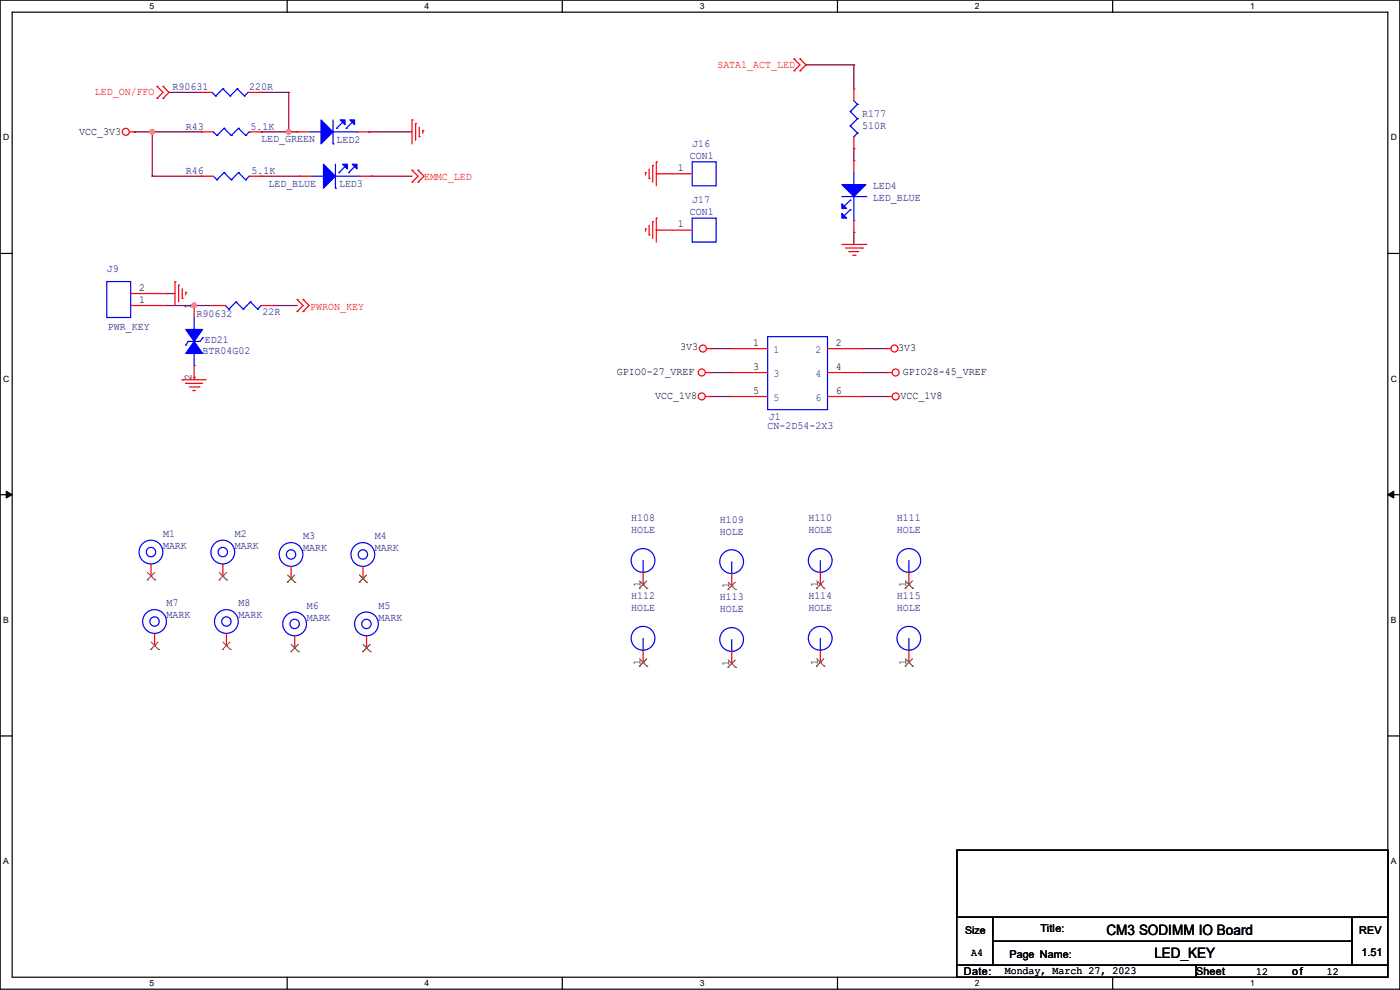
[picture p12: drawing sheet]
<svg xmlns="http://www.w3.org/2000/svg" width="297mm" height="210mm" viewBox="0 0 297 210" stroke-linecap="round" stroke-linejoin="round" font-family="sans-serif">
<path d="M0 0h297v209.8h-297zM2.6 2.6h291.8v204.7h-291.8z" fill="none" stroke="#000" stroke-width=".25"/>
<g fill="#fff">
<path d="M31.7 .3h1v2h-1z"/>
<path d="M31.7 207.6h1v1.9h-1z"/>
</g>
<path d="M60.9 0v2.6M60.9 207.3v2.5" fill="none" stroke="#000" stroke-width=".25"/>
<g fill="#fff">
<path d="M90.1 .3h1v2h-1z"/>
<path d="M90.1 207.6h1v1.9h-1z"/>
</g>
<path d="M119.3 0v2.6M119.3 207.3v2.5" fill="none" stroke="#000" stroke-width=".25"/>
<g fill="#fff">
<path d="M148.5 .3h.9v2h-.9z"/>
<path d="M148.5 207.6h.9v1.9h-.9z"/>
</g>
<path d="M177.7 0v2.6M177.7 207.3v2.5" fill="none" stroke="#000" stroke-width=".25"/>
<g fill="#fff">
<path d="M206.8 .3h1v2h-1z"/>
<path d="M206.8 207.6h1v1.9h-1z"/>
</g>
<path d="M236.1 0v2.6M236.1 207.3v2.5" fill="none" stroke="#000" stroke-width=".25"/>
<g fill="#fff">
<path d="M265.2 .3h1v2h-1z"/>
<path d="M265.2 207.6h1v1.9h-1z"/>
<path d="M.7 28.2h1.2v1.9h-1.2z"/>
<path d="M295.1 28.2h1.2v1.9h-1.2z"/>
<path d="M.7 79.3h1.2v2h-1.2z"/>
<path d="M295.1 79.3h1.2v2h-1.2z"/>
</g>
<path d="M0 53.8h2.6M294.4 53.8h2.6" fill="none" stroke="#000" stroke-width=".25"/>
<g fill="#fff">
<path d="M.7 130.5h1.2v2h-1.2z"/>
<path d="M295.1 130.5h1.1v2h-1.1z"/>
</g>
<path d="M0 104.9h2.6M294.4 104.9h2.6" fill="none" stroke="#000" stroke-width=".25"/>
<path d="M1.3 104.2l1.3 .7-1.3 .8zM294.4 104.9l1.3-.7v1.5z" fill="#000" stroke="#000" stroke-width=".21"/>
<g fill="#fff">
<path d="M.7 181.7h1.2v2h-1.2z"/>
<path d="M295.1 181.7h1.1v2h-1.1z"/>
</g>
<path d="M0 156.1h2.6M294.4 156.1h2.6M203 180.4h91.4v14.2h-91.4zM203 194.6h7.6v10.2h-7.6zM210.6 194.6h76.2v5.1h-76.2zM210.6 199.7h76.2v5.1h-76.2zM286.8 194.6h7.6v10.2h-7.6zM203 204.8h50.8v2.5h-50.8zM253.8 204.8h40.6v2.5h-40.6z" fill="none" stroke="#000" stroke-width=".25"/>
<g fill="none" stroke="#800040" stroke-width=".25">
<path d="M35.9 19.6h.1M35.9 19.6h6.6M55.2 19.6h.1M55.2 19.6h6.1M61.3 19.6h.1M61.3 19.6v8.4M171 13.8h.1M171 13.8h10.1M181.1 13.8h.1M181.1 13.8v5M28.5 28h.1M28.5 28h14.2"/>
<path d="M32.3 37.4h.1M32.3 28h.1M32.3 37.4h10.4M32.3 28v9.4M55.4 37.4h.1M55.4 28h.1M55.4 37.4h8.1M55.4 28h7.6M61.3 28h.1M78.3 28h.1M78.3 28h9.1M78.8 37.4h.1"/>
<path d="M78.8 37.4h8.6M181.1 31.5h.1M181.1 31.5v2.6M181.1 49.3h.1M181.1 49.3v2.6M35.3 64.8h.1M35.3 62.3h.1M35.3 64.8h10M35.3 62.3h1.8M41.2 64.8h.1M58 64.8h.1M58 64.8h5"/>
<path d="M150.7 79h.1M150.7 79h4.5M150.9 74h.1M150.9 74h4.3M183.2 79h.1M183.2 74h.1M183.2 79h5.1M183.2 74h4.8M41.2 80.1h.1M41.2 80.1v.5M150.7 84.1h.1M150.7 84.1h4.5"/>
<path d="M183.2 84.1h.1M183.2 84.1h5.1"/>
</g>
<g fill="#f0f" stroke="#f0f" stroke-width=".25">
<circle cx="41.2" cy="64.8" r=".49"/>
<circle cx="61.2" cy="28" r=".49"/>
<circle cx="32.3" cy="28" r=".49"/>
</g>
<g fill="none" stroke="#f00" stroke-width=".25">
<path d="M33.3 18.3h.1M33.3 18.3l1.3 1.3-1.3 1.3M34.6 18.3h.1M34.6 18.3l1.3 1.3-1.3 1.3M42.5 19.6h.1M42.5 19.6h2.5M52.6 19.6h2.6M55.2 19.6h.1M168.4 15h.1M168.4 12.5h.1M168.4 12.5l1.3 1.3-1.3 1.2M169.7 12.5h.1"/>
<path d="M169.7 15h.1M169.7 12.5l1.3 1.3-1.3 1.2M181.1 18.8h.1M181.1 18.8v2.6M27.5 28h1M28.5 28h.1M33.3 20.9h.1M34.6 20.9h.1M42.7 28h.1M42.7 37.4h.1M42.7 28h2.6M42.7 37.4h2.6"/>
<path d="M52.9 28h2.5M52.9 37.4h2.5M55.4 28h.1M55.4 37.4h.1M63 28h.1M63 28h2.6M63.5 37.4h.1M63.5 37.4h2.6M75.7 28h2.6M76.2 37.4h2.6M78.3 28h.1M78.8 37.4h.1"/>
<path d="M87.4 25.4h.1M87.4 38.7h.1M87.4 36.1h.1M87.4 25.4v5.1M87.4 36.1l1.3 1.3-1.3 1.3M88.2 26.2h.1M88.2 26.2v3.6M88.7 38.7h.1M88.7 36.1h.1M88.7 36.1l1.3 1.3-1.3 1.3M88.9 29h.1M88.9 27v2"/>
<path d="M89.7 27.7h.1M89.7 27.7v.5M136.9 36.6h.1M136.9 36.6v.5M137.7 37.9h.1M137.7 35.9v2M138.5 35.1h.1M138.5 35.1v3.6M139.2 34.3h.1M139.2 36.9h.1M139.2 34.3v5.1M139.2 36.9h7.7"/>
<path d="M181.1 31.5h.1M181.1 34.1h.1M181.1 29v2.5M181.1 34.1v2.5M37.1 59.7h.1M37.1 59.7v5.1M136.9 48.6h.1M136.9 48.6v.5M137.7 49.8h.1M137.7 47.8v2M138.5 47h.1M138.5 47v3.6"/>
<path d="M139.2 46.3h.1M139.2 48.8h.1M139.2 46.3v5.1M139.2 48.8h7.7M178.6 51.9h5.1M179.4 52.6h3.5M180.1 53.4h.1M180.1 53.4h2.1M180.9 54.1h.5M181.1 49.3h.1M181.1 46.8v2.5M181.4 54.1h.1"/>
<path d="M182.9 52.6h.1M183.7 51.9h.1M27.7 64.8h7.6M27.7 62.3h7.6M35.3 64.8h.1M35.3 62.3h.1M37.9 60.5h.1M37.9 60.5v3.6M38.7 63.3h.1M38.7 61.3v2M39.4 62h.1M39.4 62v.5"/>
<path d="M41.2 64.8h.1M41.2 64.8v2.6M41.2 77.5v2.6M45.3 64.8h.1M45.3 64.8h2.5M55.4 64.8h2.6M58 64.8h.1M63 66.1h.1M63 63.5h.1M63 63.5l1.3 1.3-1.3 1.3M64.3 66.1h.1M64.3 63.5h.1"/>
<path d="M64.3 63.5l1.3 1.3-1.3 1.3M149.6 79h1.1M149.9 74h1M150.7 79h.1M150.9 74h.1M155.2 74h.1M155.2 79h.1M155.2 79h7.7M155.2 74h7.7M175.6 79h7.6M175.6 74h7.6M183.2 74h.1"/>
<path d="M183.2 79h.1M188 74h.1M188 74h1M188.3 79h.1M188.3 79h1M38.7 80.6h.1M38.7 80.6h5M39.4 81.3h.1M39.4 81.3h3.6M40.2 82.1h2M40.9 82.8h.1M40.9 82.8h.5"/>
<path d="M41.2 80.1h.1M42.2 82.1h.1M149.6 84.1h1.1M150.7 84.1h.1M155.2 84.1h.1M155.2 84.1h7.7M175.6 84.1h7.6M183.2 84.1h.1M188.3 84.1h.1M188.3 84.1h1M32 119.7v2.5M47.3 119.7v2.5"/>
<path d="M32 122.2h.1M32.8 136.9h.1M32.8 134.4v2.5M47.3 122.2h.1M48 136.9h.1M48 134.4v2.5M61.8 122.7h.1M61.8 120.2v2.5M62.5 137.5h.1M62.5 134.9v2.6M77 122.7h.1M77 120.2v2.5"/>
<path d="M77.8 137.5h.1M77.8 134.9v2.6M136.4 124h.1M136.4 121.5v2.5M136.4 138v2.5M155.2 124.2h.1M155.2 121.7v2.5M155.2 138.2v2.6M174 124h.1M174 121.5v2.5M174 138v2.5M192.8 124h.1"/>
<path d="M192.8 121.5v2.5M192.8 138v2.5M136.4 140.5h.1M155.2 140.8h.1M174 140.5h.1M192.8 140.5h.1"/>
<circle cx="26.7" cy="28" r=".74"/>
<circle cx="148.9" cy="79" r=".74"/>
<circle cx="149.1" cy="73.9" r=".74"/>
<circle cx="189.8" cy="73.9" r=".74"/>
<circle cx="190" cy="79" r=".74"/>
<circle cx="148.9" cy="84.1" r=".74"/>
<circle cx="190" cy="84.1" r=".74"/>
</g>
<g fill="none" stroke="#00f" stroke-width=".25">
<path d="M45 19.6l.8 .8M47.3 18.8h.1M47.3 18.8l-1.5 1.6M47.3 18.8l1.5 1.6M50.3 18.8h.1M50.3 18.8l-1.5 1.6M50.3 18.8l1.6 1.6M52.6 19.6h.1M52.6 19.6l-.7 .8M45.3 28l.7 .7M45.3 37.4l.7 .7M45.8 20.4h.1"/>
<path d="M46 28.7h.1M46 38.1h.1M47.5 27.2h.1M47.5 36.6h.1M47.5 27.2l-1.5 1.5M47.5 27.2l1.6 1.5M47.5 36.6l-1.5 1.5M47.5 36.6l1.6 1.5M48.8 20.4h.1M49.1 28.7h.1M49.1 38.1h.1M50.6 27.2h.1"/>
<path d="M50.6 36.6h.1M50.6 27.2l-1.5 1.5M50.6 27.2l1.5 1.5M50.6 36.6l-1.5 1.5M50.6 36.6l1.5 1.5M51.9 20.4h.1M52.1 28.7h.1M52.1 38.1h.1M52.9 28h.1M52.9 37.4h.1M52.9 28l-.8 .7M52.9 37.4l-.8 .7"/>
<path d="M65.6 28h2.5M66.1 37.4h2.5M68.1 28h.1M68.6 37.4h.1M70.7 30.5h.1M70.7 25.4v5.1M70.7 28h5M71.2 39.9h.1M71.2 34.8v5.1M71.2 37.4h5M71.4 27.2h.1M71.9 36.6h.1"/>
<path d="M72.7 26l-1.3 1.2M73.2 35.3l-1.3 1.3M73.4 27.2h.1M74 36.6h.1M74.7 26l-1.3 1.2M75.2 35.3l-1.2 1.3M75.7 28h.1M76.2 37.4h.1M146.9 34.3h5v5.1h-5zM180.4 23.7h.1M180.4 26.7h.1M180.4 23.7l1.5 1.5"/>
<path d="M180.4 26.7l1.5 1.5M181.1 29h.1M181.1 39.2h.1M181.1 21.4l.8 .7M181.1 36.6v2.6M181.9 22.1h.1M181.9 25.2h.1M181.9 28.2h.1M181.9 22.1l-1.5 1.6M181.9 25.2l-1.5 1.5M181.9 28.2l-.8 .8M22.6 59.7h5.1v7.7h-5.1z"/>
<path d="M146.9 46.3h5v5.1h-5zM178.6 41.7h5.1M180.4 42.5h.1M180.4 44.5h.1M180.4 42.5l-1.3 1.2M180.4 44.5l-1.3 1.3M181.1 46.8h.1M181.1 41.7v5.1M183.7 41.7h.1M39.4 73.2h.1M39.9 72.4h.1M39.9 72.4l-.5 .8"/>
<path d="M41.2 69.9h.1M41.2 77.5h.1M41.2 67.4v2.5M41.2 75v2.5M43 71.7h.1M43 71.7l-.5 .7h-2.6M47.8 64.8l.8 .8M48.6 65.6h.1M50.1 64.1h.1M50.1 64.1l-1.5 1.5M50.1 64.1l1.5 1.5M51.6 65.6h.1"/>
<path d="M53.1 64.1h.1M53.1 64.1l-1.5 1.5M53.1 64.1l1.6 1.5M54.7 65.6h.1M55.4 64.8h.1M55.4 64.8l-.7 .8M162.9 71.4h12.7v15.5h-12.7zM136.4 118.9v2.6M155.2 119.2v2.5M174 118.9v2.6M192.8 118.9v2.6M136.4 121.5h.1"/>
<path d="M136.4 138h.1M136.4 135.4v2.6M155.2 138.2h.1M155.2 121.7h.1M155.2 135.7v2.5M174 138h.1M174 121.5h.1M174 135.4v2.6M192.8 121.5h.1M192.8 138h.1M192.8 135.4v2.6"/>
<circle cx="32" cy="117.1" r="2.52"/>
<circle cx="32" cy="117.1" r=".99"/>
<circle cx="47.3" cy="117.1" r="2.52"/>
<circle cx="47.3" cy="117.1" r=".99"/>
<circle cx="61.7" cy="117.6" r="2.52"/>
<circle cx="61.7" cy="117.6" r=".99"/>
<circle cx="77" cy="117.6" r="2.52"/>
<circle cx="77" cy="117.6" r=".99"/>
<circle cx="136.4" cy="118.9" r="2.52"/>
<circle cx="155.2" cy="119.1" r="2.52"/>
<circle cx="174" cy="118.9" r="2.52"/>
<circle cx="192.8" cy="118.9" r="2.52"/>
<circle cx="32.8" cy="131.8" r="2.52"/>
<circle cx="32.8" cy="131.8" r=".99"/>
<circle cx="48" cy="131.8" r="2.52"/>
<circle cx="48" cy="131.8" r=".99"/>
<circle cx="62.5" cy="132.4" r="2.52"/>
<circle cx="62.5" cy="132.4" r=".99"/>
<circle cx="77.7" cy="132.4" r="2.52"/>
<circle cx="77.7" cy="132.4" r=".99"/>
<circle cx="136.4" cy="135.4" r="2.52"/>
<circle cx="155.2" cy="135.7" r="2.52"/>
<circle cx="174" cy="135.4" r="2.52"/>
<circle cx="192.8" cy="135.4" r="2.52"/>
</g>
<g fill="none" stroke="#804000" stroke-width=".21">
<path d="M31.2 123h.1M31.3 121.5l1.6 1.5M32 137.8h.1M32 136.2l1.6 1.6M32.8 121.5l-1.6 1.5M32.9 123h.1M33.6 136.2l-1.6 1.6M33.6 137.8h.1M46.5 123h.1M46.5 121.5l1.6 1.5M47.2 137.8h.1M47.3 136.2l1.6 1.6"/>
<path d="M48 121.5l-1.5 1.5M48.1 123h.1M48.8 136.2l-1.6 1.6M48.9 137.8h.1M61 123.5h.1M61 122l1.6 1.5M61.7 138.3h.1M61.8 136.7l1.5 1.6M62.5 122l-1.5 1.5M62.6 123.5h.1M63.3 136.7l-1.6 1.6M63.3 138.3h.1"/>
<path d="M76.2 123.5h.1M76.2 122l1.6 1.5M77 138.3h.1M77 136.7l1.6 1.6M77.8 122l-1.6 1.5M77.8 123.5h.1M78.5 136.7l-1.5 1.6M78.6 138.3h.1M135.6 124.8h.1M135.7 123.2l1.5 1.6M135.7 139.7l1.5 1.6M137.2 123.2l-1.6 1.6"/>
<path d="M137.2 139.7l-1.6 1.6M137.2 124.8h.1M154.4 125.1h.1M154.5 140l1.5 1.6M154.5 123.5l1.5 1.6M156 140l-1.6 1.6M156 123.5l-1.6 1.6M156 125.1h.1M173.2 124.8h.1M173.3 139.7l1.5 1.6M173.3 123.2l1.5 1.6M174.8 139.7l-1.6 1.6"/>
<path d="M174.8 123.2l-1.6 1.6M174.8 124.8h.1M192 124.8h.1M192.1 123.2l1.5 1.6M192.1 139.7l1.5 1.6M193.6 123.2l-1.6 1.6M193.6 139.7l-1.6 1.6M193.6 124.8h.1M135.6 141.3h.1M137.2 141.3h.1M154.4 141.6h.1M156 141.6h.1"/>
<path d="M173.2 141.3h.1M174.8 141.3h.1M192 141.3h.1M193.6 141.3h.1"/>
</g>
<g fill="#00f" stroke="#00f" stroke-width=".25">
<path d="M68.1 25.4l2.6 2.6-2.6 2.5z"/>
<path d="M72.2 25.4h1v1.1z"/>
<path d="M74.2 25.4h1v1.1z"/>
<path d="M68.6 34.8l2.6 2.6-2.6 2.5z"/>
<path d="M72.7 34.8h1v1.1z"/>
<path d="M74.7 34.8h1v1.1z"/>
<path d="M178.6 39.2h5.1l-2.6 2.5z"/>
<path d="M178.6 43.2l1 1h-1z"/>
<path d="M178.6 45.3l1 1h-1z"/>
<path d="M39.4 69.9h3.6l-1.8 2.5z" fill-rule="evenodd"/>
<path d="M41.2 72.4l1.8 2.6h-3.6z" fill-rule="evenodd"/>
</g>
<g font-size="3">
<text x="234.7" y="198.4">CM3 SODIMM IO Board</text>
<text x="244.9" y="203.2">LED_KEY</text>
</g>
<g font-size="2.3" fill="#f00">
<text x="152.2" y="14.4">SATA1_ACT_LED</text>
<text x="20.1" y="20.2">LED_ON/FFO</text>
<text x="90" y="38.2">EMMC_LED</text>
<text x="65.8" y="65.7">PWRON_KEY</text>
</g>
<g font-size="2.3" fill="#000080">
<text x="36.6" y="19.2">R90631</text>
<text x="52.9" y="19.2">220R</text>
<text x="39.4" y="27.6">R43</text>
<text x="53.1" y="27.6">5.1K</text>
<text x="182.9" y="24.8">R177</text>
<text x="182.9" y="27.3">510R</text>
<text x="55.4" y="30.1">LED_GREEN</text>
<text x="71.4" y="30.4">LED2</text>
<text x="146.3" y="33.7">CON1</text>
<text x="146.9" y="31.1">J16</text>
<text x="39.4" y="37">R46</text>
<text x="53.4" y="37">5.1K</text>
<text x="56.9" y="39.8">LED_BLUE</text>
<text x="71.9" y="39.8">LED3</text>
<text x="185.2" y="40">LED4</text>
<text x="146.3" y="45.6">CON1</text>
<text x="146.9" y="43.1">J17</text>
<text x="185.2" y="42.5">LED_BLUE</text>
<text x="22.6" y="57.8">J9</text>
<text x="22.9" y="70">PWR_KEY</text>
<text x="41.7" y="67.2">R90632</text>
<text x="55.7" y="66.9">22R</text>
<text x="43" y="75.1">BTR04G02</text>
<text x="43.5" y="72.8">ED21</text>
<text x="163.1" y="89">J1</text>
<text x="162.9" y="91.1">CN-2D54-2X3</text>
<text x="34.6" y="113.9">M1</text>
<text x="49.8" y="113.9">M2</text>
<text x="133.9" y="110.6">H108</text>
<text x="133.9" y="113.2">HOLE</text>
<text x="152.7" y="110.9">H109</text>
<text x="152.7" y="113.4">HOLE</text>
<text x="171.5" y="110.6">H110</text>
<text x="171.5" y="113.2">HOLE</text>
<text x="190.3" y="110.6">H111</text>
<text x="190.3" y="113.2">HOLE</text>
<text x="34.6" y="116.5">MARK</text>
<text x="49.8" y="116.5">MARK</text>
<text x="64.3" y="114.4">M3</text>
<text x="64.3" y="117">MARK</text>
<text x="79.5" y="114.4">M4</text>
<text x="79.5" y="117">MARK</text>
<text x="35.3" y="128.7">M7</text>
<text x="35.3" y="131.2">MARK</text>
<text x="50.6" y="128.7">M8</text>
<text x="50.6" y="131.2">MARK</text>
<text x="65.1" y="129.2">M6</text>
<text x="65.1" y="131.7">MARK</text>
<text x="80.3" y="129.2">M5</text>
<text x="80.3" y="131.7">MARK</text>
<text x="133.9" y="127.1">H112</text>
<text x="133.9" y="129.7">HOLE</text>
<text x="152.7" y="127.4">H113</text>
<text x="152.7" y="129.9">HOLE</text>
<text x="171.5" y="127.1">H114</text>
<text x="171.5" y="129.7">HOLE</text>
<text x="190.3" y="127.1">H115</text>
<text x="190.3" y="129.7">HOLE</text>
</g>
<g font-size="2.3">
<text x="16.8" y="28.6">VCC_3V3</text>
<text x="143.8" y="36.3">1</text>
<text x="143.8" y="48.3">1</text>
<text x="29.5" y="64.3">1</text>
<text x="29.5" y="61.7">2</text>
<text x="40.6" y="65.6" transform="rotate(-90 40.6 65.6)">1</text>
<text x="144.3" y="74.3">3V3</text>
<text x="159.8" y="73.4">1</text>
<text x="177.3" y="73.4">2</text>
<text x="190.5" y="74.5">3V3</text>
<text x="40.6" y="80.6" transform="rotate(-90 40.6 80.6)">2</text>
<text x="130.9" y="79.6">GPIO0-27_VREF</text>
<text x="159.8" y="78.5">3</text>
<text x="159.8" y="83.6">5</text>
<text x="177.3" y="78.5">4</text>
<text x="177.3" y="83.6">6</text>
<text x="191.6" y="79.6">GPIO28-45_VREF</text>
<text x="139" y="84.7">VCC_1V8</text>
<text x="191.1" y="84.7">VCC_1V8</text>
<text x="135.9" y="124.5" transform="rotate(-90 135.9 124.5)">1</text>
<text x="154.7" y="124.8" transform="rotate(-90 154.7 124.8)">1</text>
<text x="173.5" y="124.5" transform="rotate(-90 173.5 124.5)">1</text>
<text x="192.3" y="124.5" transform="rotate(-90 192.3 124.5)">1</text>
<text x="135.9" y="141" transform="rotate(-90 135.9 141)">1</text>
<text x="154.7" y="141.3" transform="rotate(-90 154.7 141.3)">1</text>
<text x="173.5" y="141" transform="rotate(-90 173.5 141)">1</text>
<text x="192.3" y="141" transform="rotate(-90 192.3 141)">1</text>
<text x="220.8" y="197.7">Title:</text>
<text x="206" y="202.8">A4</text>
<text x="214.2" y="203.3">Page Name:</text>
<text x="288.3" y="198.2">REV</text>
<text x="288.8" y="202.8">1.51</text>
<text x="204.5" y="206.8">Date:</text>
<text x="213.1" y="206.6">Monday, March 27, 2023</text>
<text x="253.8" y="206.8">Sheet</text>
<text x="266.5" y="206.9">12</text>
<text x="274.1" y="206.8">of</text>
<text x="281.5" y="206.9">12</text>
</g>
<g font-size="2.3" fill="#004080">
<text x="164.1" y="74.9">1</text>
<text x="173" y="74.9">2</text>
<text x="164.1" y="80">3</text>
<text x="173" y="80">4</text>
<text x="164.1" y="85">5</text>
<text x="173" y="85">6</text>
</g>
<text font-size="2.2" x="204.8" y="198.2">Size</text>
<g font-size="1.8">
<text x="31.7" y="1.9">5</text>
<text x="90.1" y="1.9">4</text>
<text x="148.5" y="1.9">3</text>
<text x="206.8" y="1.9">2</text>
<text x="265.2" y="1.9">1</text>
<text x=".7" y="29.8">D</text>
<text x="295.1" y="29.8">D</text>
<text x=".7" y="80.9">C</text>
<text x="295.1" y="80.9">C</text>
<text x=".7" y="132.1">B</text>
<text x="295.1" y="132.1">B</text>
<text x=".7" y="183.3">A</text>
<text x="295.1" y="183.3">A</text>
<text x="31.7" y="209.2">5</text>
<text x="90.1" y="209.2">4</text>
<text x="148.5" y="209.2">3</text>
<text x="206.8" y="209.2">2</text>
<text x="265.2" y="209.2">1</text>
</g>
</svg>
